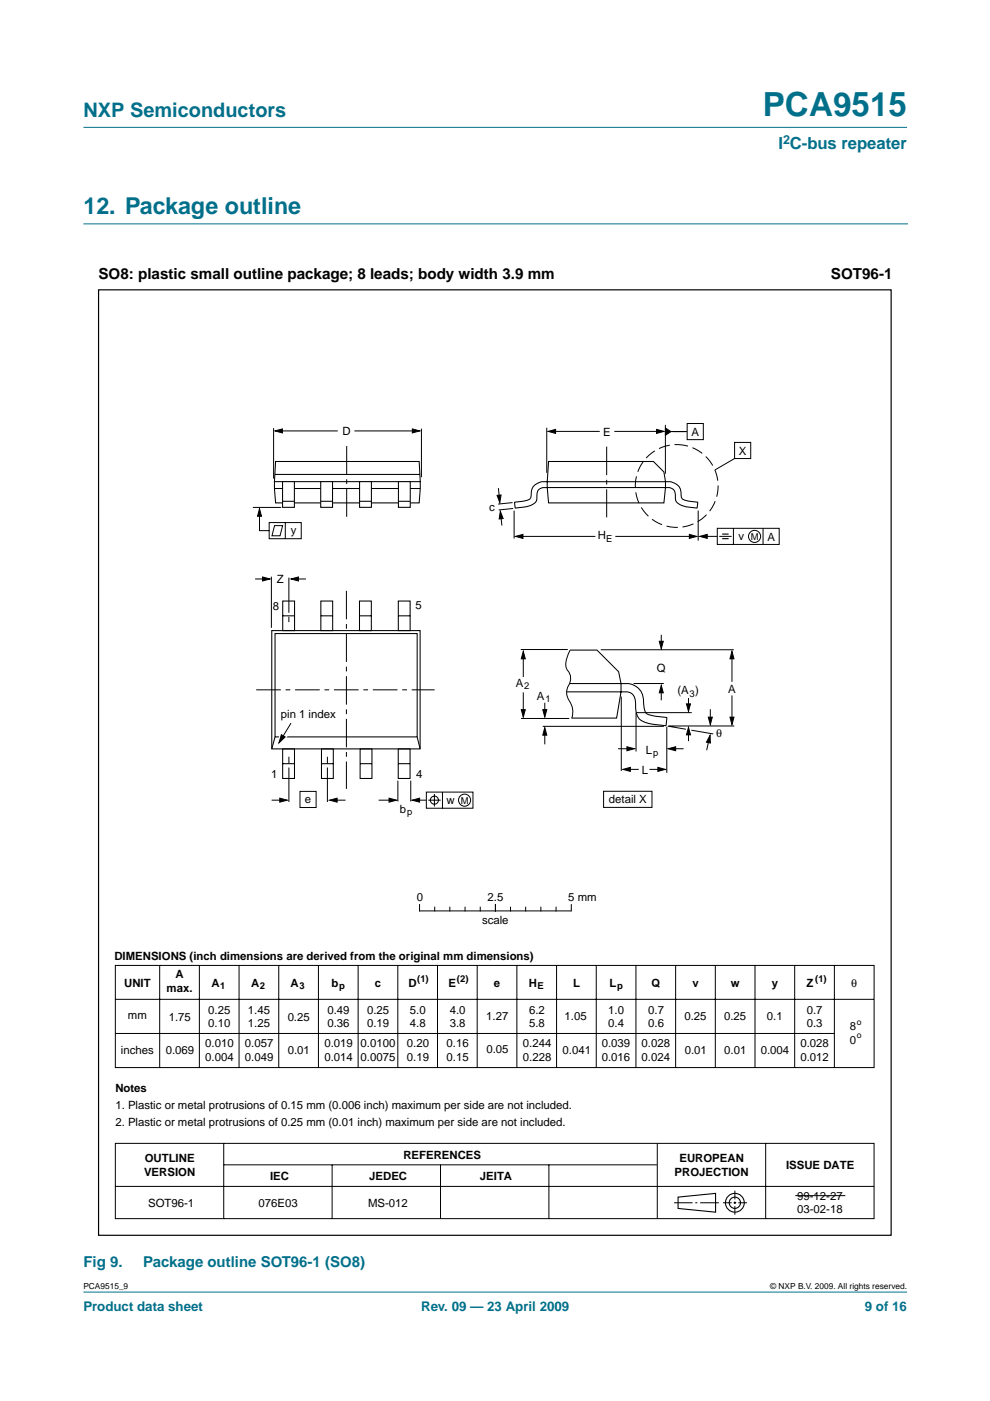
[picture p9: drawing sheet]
<svg xmlns="http://www.w3.org/2000/svg" width="210mm" height="297mm" viewBox="0 0 210 297" stroke-linecap="round" stroke-linejoin="round" font-family="sans-serif">
<g fill="#00708a" stroke="#00708a" stroke-width=".21">
<path d="M17.7 273.9h174.6z"/>
<path d="M17.7 27h174.6z"/>
</g>
<path d="M17.7 47.5h174.7" fill="none" stroke="#00708a" stroke-width=".21"/>
<g fill="none" stroke="#000" stroke-width=".21">
<path d="M58 90.8v10.7M59.2 91.4h12.4M75.1 91.4h13.1M89.4 90.9v10.3M115.9 90.7v9.5M116.9 91.5h10.3M130.2 91.5h9.8M141.1 90.1v10.3M141.6 91.5h4.1M145.7 89.8h3.4v3.4h-3.4zM155.8 93.8h3.4v3.4h-3.4zM155.8 97.2l-4.2 2.4"/>
<path d="M105.7 103.5l.2 2.5M106.1 109l.3 2.4M108.7 106.6l-3.1 .3M108.8 107.8l-3.1 .3M109 108.3v5.9M110.1 113.7h16.1M130.5 113.7h16.2M148 108.3v6.3M149.2 113.7h2.9M152.1 112h13.1v3.4h-13.1zM152.5 113.7h2.6M155.5 112v3.4"/>
<path d="M161.8 112v3.4M54.1 122.8h2.6M57.5 122.3v10.8M61.2 122.5v7.4M61.2 130.8v1.1M62.3 122.8h2.6M110.4 137.7h10M110.9 138.6v4.9M120.9 137.8a4.9 4.9 0 0 0-.8 4 3 3 0 0 1 .2 4.1 3.5 3.5 0 0 0 .7 3.3 4 4 0 0 1 .2 3.1M127.4 137.8h28.2M140.2 134.6v2.3M155.2 139v5.6"/>
<path d="M110.5 152.3h10.2M110.9 146.8v4.5M115.1 154h25.7M115.5 149v2.6M115.5 155.2v2.6M131 158.7h2.4M131.7 147.7v15.8M134.3 144.9h6.4M140.2 146v2.5M141.4 154.1v9.8M141.6 154l3.8 .6M141.8 153.9h13.9"/>
<path d="M142.6 158.7h2.3M146 148v1.9M146 155.2v1.9M146.6 154.8l4.6 .8M146.7 151.1h-11.8v8.2M150.4 156.5l-.6 2.6M150.6 150.4v2.5M155.2 147.4v5.3M57.6 169.6h2.6M61.3 160.4v1.5M61.3 162.7v7.3M63.6 167.8h3.4v3.4h-3.4z"/>
<path d="M69.4 160.4v1.5M69.4 162.7v7.3M70.7 169.6h2.6M80.3 169.6h2.6M84.4 165.5v4.4M87.1 165.5v4.4M88.3 169.6h2.1M90.4 167.9h9.9v3.5h-9.9zM90.8 169.6h2.6M92.1 168.4v2.6M93.8 167.9v3.5M128 167.8h10.2v3.4h-10.2z"/>
<path d="M132.9 163.1h2.5M137.7 163.1h2.6M24.5 204.7h160.8v21.6h-160.8zM24.5 219.1h152.4M24.5 211.9h160.8M33.9 204.7v21.7M42.3 204.7v21.7M50.7 204.7v21.7M59.1 204.7v21.7M67.5 204.7v21.7M75.9 204.7v21.7M84.3 204.7v21.7"/>
<path d="M92.8 204.7v21.7M101.2 204.7v21.7M109.6 204.7v21.7M118 204.7v21.7M126.4 204.7v21.7M134.8 204.7v21.7M143.2 204.7v21.7M151.7 204.7v21.7M160.1 204.7v21.7M168.5 204.7v21.7M176.9 204.7v21.7M24.5 242.4h160.8v16h-160.8z"/>
<path d="M24.5 251.5h160.8M47.4 242.4v16M47.5 247h91.8M70.4 247v11.4M93.4 247v11.4M116.4 247v11.4M139.4 242.4v16M142.9 255h3.9M147.4 255h.5M148.4 255h4M153.3 255h1.8M155.5 255h.6"/>
<path d="M155.8 252.4v1.9M155.8 254.7v.6M155.8 255.7v1.9M156.5 255h1.9M162.3 242.4v16M168.6 253.5h10.6"/>
<circle cx="160" cy="113.7" r="1.28"/>
<circle cx="92.1" cy="169.6" r=".86"/>
<circle cx="98.5" cy="169.7" r="1.28"/>
</g>
<g fill="none" stroke="#000" stroke-width=".23">
<path d="M143.8 253.8l7.9-.8v4l-7.9-.8z"/>
<circle cx="155.8" cy="255" r="1.99"/>
<circle cx="155.8" cy="255" r="1.2"/>
</g>
<g fill="#000" stroke="#000" stroke-width=".21">
<path d="M58.3 91.4l1.6-.5v.9zM87.4 90.9l1.6 .5-1.6 .4zM116.2 91.5l1.6-.5v.9zM139.2 91l1.6 .5-1.6 .4zM141.1 90.8l1.2 .7-1.2 .8zM105.4 105l.8-.1-.2 1.7zM106.1 108.4l.6 1.5-.9 .1zM109.3 113.7l1.6-.4v.9zM146.2 113.3l1.5 .4-1.5 .5zM148.4 113.7l1.5-.4v.8zM55.7 122.3l1.6 .5-1.6 .4zM61.7 122.8l1.6-.5v.9z"/>
<path d="M110.9 138.1l.5 1.6h-.9zM139.8 136h.8l-.4 1.6zM155.2 138.1l.4 1.6h-.8zM110.5 150.5h.9l-.5 1.5zM115.5 154.3l.4 1.6h-.8zM115.1 150.5h.8l-.4 1.5zM132.9 158.3l1.6 .4-1.6 .5zM140.2 145.3l.4 1.6h-.8zM141.7 158.7l1.5-.4v.9zM146 154.2l.4 1.6h-.9zM145.5 149.2h.9l-.4 1.6zM150.5 155.9l.1 1.6-.8-.1z"/>
<path d="M150.2 152h.8l-.4 1.6zM154.8 152h.8l-.4 1.6zM59.3 169.2l1.6 .4-1.6 .5zM69.9 169.6l1.6-.4v.9zM82.5 169.2l1.6 .4-1.6 .5zM87.4 169.6l1.6-.4v.9zM132.1 163.1l1.5-.4v.8zM139.5 162.7l1.6 .4-1.6 .4z"/>
</g>
<path d="M153.1 113.2h1.4M153.1 114.2h1.4" fill="none" stroke="#000" stroke-width=".24"/>
<path d="M54.3 146.3h37.8" fill="none" stroke="#000" stroke-width=".21" stroke-dasharray="5.2 1 1 1" stroke-linecap="butt"/>
<path d="M73.5 94.6v15M128.6 94.7v15M73.4 125.3v42" fill="none" stroke="#000" stroke-width=".21" stroke-dasharray="6 1 1 1" stroke-linecap="butt"/>
<circle cx="143.5" cy="103" r="8.8" fill="none" stroke="#000" stroke-width=".21" stroke-dasharray="2.4 1" stroke-linecap="butt"/>
<g fill="none" stroke="#000" stroke-width=".22">
<path d="M58.4 97.8h30.5l.2 4.3-.2 4.5h-30.5l-.2-3zM116.3 97.8h22.2l2.3 2.3 .3 2-.3 4.5h-24.5l-.3-4.5zM58.2 102.1h30.9M58.2 103.6h30.9M58.3 100.6h30.7M109.1 106.5l.4-.1a4.7 4.7 0 0 0 3-.8l.1-.3a2.88 2.88 0 0 1 3.5-3.2h24.9a2.92 2.92 0 0 1 3.4 2 1.74 1.74 0 0 0 .5 1.8l1.2 .4 1.8 .2-.1 1.1-.2 .1a5.5 5.5 0 0 1-4.3-1.5l-.1-.8a1.71 1.71 0 0 0-2.2-2h-25a1.72 1.72 0 0 0-2.2 2 1.96 1.96 0 0 1-1.9 1.9l-2.7 .4zM57.6 133.7h31.5v25.1h-31.5zM58.3 134.3h30.1v21.9h-30.1zM59.9 127.4h2.6v6.3h-2.6zM59.9 130.6h2.6M68 127.4h2.5v6.3h-2.5zM68 130.6h2.5"/>
<path d="M76.2 127.4h2.5v6.3h-2.5zM76.2 130.6h2.5M84.4 127.4h2.6v6.3h-2.6zM84.4 130.6h2.6M120.9 137.8h5.7l4.6 4.6 .5 2.5v1.8l-1 5.6h-9.5M58.3 156.2l-.7 2.6M59.9 158.8h2.5v6.3h-2.5zM68.2 158.8h2.5v6.3h-2.5zM76.4 158.8h2.5v6.3h-2.5zM84.4 158.8h2.5v6.3h-2.5zM88.4 156.2l.7 2.6M120.8 144.9h10.9a4 4 0 0 1 4.8 4.5l.1 .6a1.68 1.68 0 0 0 1.8 1.7l3 .5-.2 1.6a11.9 11.9 0 0 1-5.4-1.2 3.6 3.6 0 0 1-1-2.9 2.56 2.56 0 0 0-1.3-2.9l-13.3-.1"/>
<path d="M59.9 161.9h2.5M68.2 161.9h2.5M76.4 161.9h2.5M84.4 161.9h2.5"/>
</g>
<path d="M76.2 102.1h2.5v5.5h-2.5z" fill="#fff" stroke="#000" stroke-width=".22"/>
<path d="M76.2 106.3h2.5" fill="none" stroke="#000" stroke-width=".22"/>
<path d="M68 102.1h2.5v5.5h-2.5z" fill="#fff" stroke="#000" stroke-width=".22"/>
<path d="M68 106.3h2.5" fill="none" stroke="#000" stroke-width=".22"/>
<path d="M59.9 102.1h2.5v5.5h-2.5z" fill="#fff" stroke="#000" stroke-width=".22"/>
<path d="M59.9 106.3h2.5" fill="none" stroke="#000" stroke-width=".22"/>
<path d="M84.5 102.1h2.5v5.5h-2.5z" fill="#fff" stroke="#000" stroke-width=".22"/>
<path d="M84.5 106.3h2.5" fill="none" stroke="#000" stroke-width=".22"/>
<path d="M55 107.9l.4 1.6h-.8z" fill="#000" stroke="#000" stroke-width=".21"/>
<path d="M53.6 107.6h6M55 108.5v4h2.1M57.1 110.8h6.8v3.4h-6.8zM58.2 111.4h1.7l-.5 2.2h-1.7zM60.5 110.8v3.4" fill="none" stroke="#000" stroke-width=".21"/>
<path d="M59.3 155.3l1.7 .9-2.1 1.8z" fill="#fff"/>
<g fill="none" stroke="#000" stroke-width=".21">
<path d="M61.7 153.3l-2.6 4.2M89 191.8v1.3M89 193.1h32M92.2 192.3v.8M95.4 192.3v.8M98.6 192.3v.8M101.8 192.3v.8M105 191.8v1.3M105.1 191.8v1.3M108.2 192.3v.8M111.5 192.3v.8M114.7 192.3v.8"/>
<path d="M117.9 192.3v.8M121.1 191.8v1.3"/>
</g>
<path d="M59.7 155.8l.8 .5-1.4 1.2z" fill="#000" stroke="#000" stroke-width=".21"/>
<path d="M20.9 61.5h168v200.4h-168z" fill="none" stroke="#000" stroke-width=".25"/>
<text font-size="7.1" fill="#00708a" x="161.7" y="24.7">PCA9515</text>
<text font-size="4.9" fill="#00708a" x="17.7" y="45.5">12. Package outline</text>
<text font-size="4.2" fill="#00708a" x="17.7" y="24.9">NXP Semiconductors</text>
<text font-size="3.5" fill="#00708a" x="165" y="31.6">I C-bus repeater</text>
<g font-size="3.2">
<text x="20.9" y="59.1">SO8: plastic small outline package; 8 leads; body width 3.9 mm</text>
<text x="176.2" y="59.1">SOT96-1</text>
</g>
<g font-size="3.2" fill="#00708a">
<text x="17.7" y="268.7">Fig 9.</text>
<text x="30.4" y="268.7">Package outline SOT96-1 (SO8)</text>
</g>
<g font-size="2.8" fill="#00708a">
<text x="17.7" y="278">Product data sheet</text>
<text x="89.3" y="278">Rev. 09 — 23 April 2009</text>
<text x="183.4" y="278">9 of 16</text>
</g>
<text font-size="2.6" fill="#00708a" x="166" y="30.5">2</text>
<g font-size="2.4">
<text x="72.6" y="92.2">D</text>
<text x="127.9" y="92.4">E</text>
<text x="146.6" y="92.4">A</text>
<text x="156.6" y="96.4">X</text>
<text x="61.7" y="113.2">y</text>
<text x="103.7" y="108.4">c</text>
<text x="126.8" y="114.3">H</text>
<text x="156.6" y="114.4">v</text>
<text x="162.7" y="114.6">A</text>
<text x="58.7" y="123.6">Z</text>
<text x="57.8" y="129.3">8</text>
<text x="88.1" y="129.2">5</text>
<text x="139.2" y="142.5">Q</text>
<text x="109.4" y="145.7">A</text>
<text x="113.8" y="148.3">A</text>
<text x="143.6" y="147.2">(A )</text>
<text x="154.4" y="147">A</text>
<text x="59.5" y="152.3">pin 1 index</text>
<text x="136.9" y="159.8">L</text>
<text x="151.9" y="156.2">θ</text>
<text x="57.5" y="165">1</text>
<text x="88.2" y="165">4</text>
<text x="136.1" y="164">L</text>
<text x="64.6" y="170.2">e</text>
<text x="84.8" y="172.3">b</text>
<text x="94.7" y="170.4">w</text>
<text x="129.1" y="170.3">detail X</text>
<text x="88.4" y="191.1">0</text>
<text x="103.4" y="191.1">2.5</text>
<text x="120.5" y="191.1">5 mm</text>
<text x="102.2" y="195.9">scale</text>
<text x="24.3" y="203.5">DIMENSIONS (inch dimensions are derived from the original mm dimensions)</text>
<text x="26.3" y="209.2">UNIT</text>
<text x="37.2" y="207.4">A</text>
<text x="44.8" y="209.2">A</text>
<text x="53.2" y="209.2">A</text>
<text x="61.6" y="209.2">A</text>
<text x="70.3" y="209.2">b</text>
<text x="79.5" y="209.2">c</text>
<text x="86.6" y="209.2">D</text>
<text x="95.1" y="209.2">E</text>
<text x="104.7" y="209.2">e</text>
<text x="112.1" y="209.2">H</text>
<text x="121.5" y="209.2">L</text>
<text x="129.2" y="209.2">L</text>
<text x="138.1" y="209.2">Q</text>
<text x="146.8" y="209.2">v</text>
<text x="155" y="209.2">w</text>
<text x="163.6" y="209.2">y</text>
<text x="171" y="209.2">Z</text>
<text x="180.5" y="209.2">θ</text>
<text x="35.3" y="210.4">max.</text>
<text x="44.2" y="214.9">0.25</text>
<text x="52.6" y="214.9">1.45</text>
<text x="69.4" y="214.9">0.49</text>
<text x="77.8" y="214.9">0.25</text>
<text x="86.9" y="214.9">5.0</text>
<text x="95.3" y="214.9">4.0</text>
<text x="112.2" y="214.9">6.2</text>
<text x="129" y="214.9">1.0</text>
<text x="137.4" y="214.9">0.7</text>
<text x="171" y="214.9">0.7</text>
<text x="27.1" y="216.2">mm</text>
<text x="35.8" y="216.4">1.75</text>
<text x="43.5" y="221.9">0.010</text>
<text x="44.2" y="217.8">0.10</text>
<text x="51.9" y="221.9">0.057</text>
<text x="52.6" y="217.8">1.25</text>
<text x="61" y="216.4">0.25</text>
<text x="68.8" y="221.9">0.019</text>
<text x="69.4" y="217.8">0.36</text>
<text x="76.5" y="221.9">0.0100</text>
<text x="77.8" y="217.8">0.19</text>
<text x="86.3" y="221.9">0.20</text>
<text x="86.9" y="217.8">4.8</text>
<text x="94.7" y="221.9">0.16</text>
<text x="95.3" y="217.8">3.8</text>
<text x="103.1" y="216.3">1.27</text>
<text x="110.9" y="221.9">0.244</text>
<text x="112.2" y="217.8">5.8</text>
<text x="119.7" y="216.3">1.05</text>
<text x="127.6" y="221.9">0.039</text>
<text x="129" y="217.8">0.4</text>
<text x="136" y="221.9">0.028</text>
<text x="137.4" y="217.8">0.6</text>
<text x="145.1" y="216.4">0.25</text>
<text x="153.5" y="216.4">0.25</text>
<text x="162.6" y="216.4">0.1</text>
<text x="169.7" y="221.9">0.028</text>
<text x="171" y="217.8">0.3</text>
<text x="180.2" y="218.5">8</text>
<text x="180.2" y="221.4">0</text>
<text x="25.6" y="223.4">inches</text>
<text x="35.2" y="223.4">0.069</text>
<text x="43.5" y="224.9">0.004</text>
<text x="51.9" y="224.9">0.049</text>
<text x="61" y="223.4">0.01</text>
<text x="68.8" y="224.9">0.014</text>
<text x="76.5" y="224.9">0.0075</text>
<text x="86.3" y="224.9">0.19</text>
<text x="94.7" y="224.9">0.15</text>
<text x="103.1" y="223.3">0.05</text>
<text x="110.9" y="224.9">0.228</text>
<text x="119.3" y="223.4">0.041</text>
<text x="127.6" y="224.9">0.016</text>
<text x="136" y="224.9">0.024</text>
<text x="145.2" y="223.4">0.01</text>
<text x="153.6" y="223.4">0.01</text>
<text x="161.3" y="223.4">0.004</text>
<text x="169.7" y="224.9">0.012</text>
<text x="24.5" y="231.6">Notes</text>
<text x="24.5" y="235.2">1. Plastic or metal protrusions of 0.15 mm (0.006 inch) maximum per side are not included.</text>
<text x="24.5" y="238.8">2. Plastic or metal protrusions of 0.25 mm (0.01 inch) maximum per side are not included.</text>
<text x="85.5" y="245.7">REFERENCES</text>
<text x="30.5" y="249.3">VERSION</text>
<text x="30.7" y="246.4">OUTLINE</text>
<text x="57.3" y="250.2">IEC</text>
<text x="78.3" y="250.2">JEDEC</text>
<text x="101.8" y="250.2">JEITA</text>
<text x="143" y="249.3">PROJECTION</text>
<text x="144.1" y="246.4">EUROPEAN</text>
<text x="166.7" y="247.9">ISSUE DATE</text>
<text x="31.4" y="255.8">SOT96-1</text>
<text x="54.8" y="255.8">076E03</text>
<text x="78.1" y="255.8">MS-012</text>
<text x="169" y="254.3">99-12-27</text>
<text x="169" y="257.3">03-02-18</text>
</g>
<g font-size="2">
<text x="128.5" y="114.8">E</text>
<text x="159.2" y="114.4">M</text>
<text x="111.2" y="146.2">2</text>
<text x="115.6" y="148.8">1</text>
<text x="146.2" y="147.7">3</text>
<text x="138.5" y="160.2">p</text>
<text x="86.3" y="172.8">p</text>
<text x="97.7" y="170.4">M</text>
<text x="46.7" y="209.7">1</text>
<text x="55.1" y="209.7">2</text>
<text x="63.5" y="209.7">3</text>
<text x="71.9" y="209.7">p</text>
<text x="88.5" y="208.3">(1)</text>
<text x="96.9" y="208.3">(2)</text>
<text x="114" y="209.7">E</text>
<text x="130.8" y="209.7">p</text>
<text x="172.8" y="208.1">(1)</text>
</g>
<g font-size="1.8">
<text x="181.7" y="217.3">o</text>
<text x="181.7" y="220.2">o</text>
<text x="17.7" y="273.4">PCA9515_9</text>
<text x="163.3" y="273.4">© NXP B.V. 2009. All rights reserved.</text>
</g>
</svg>
